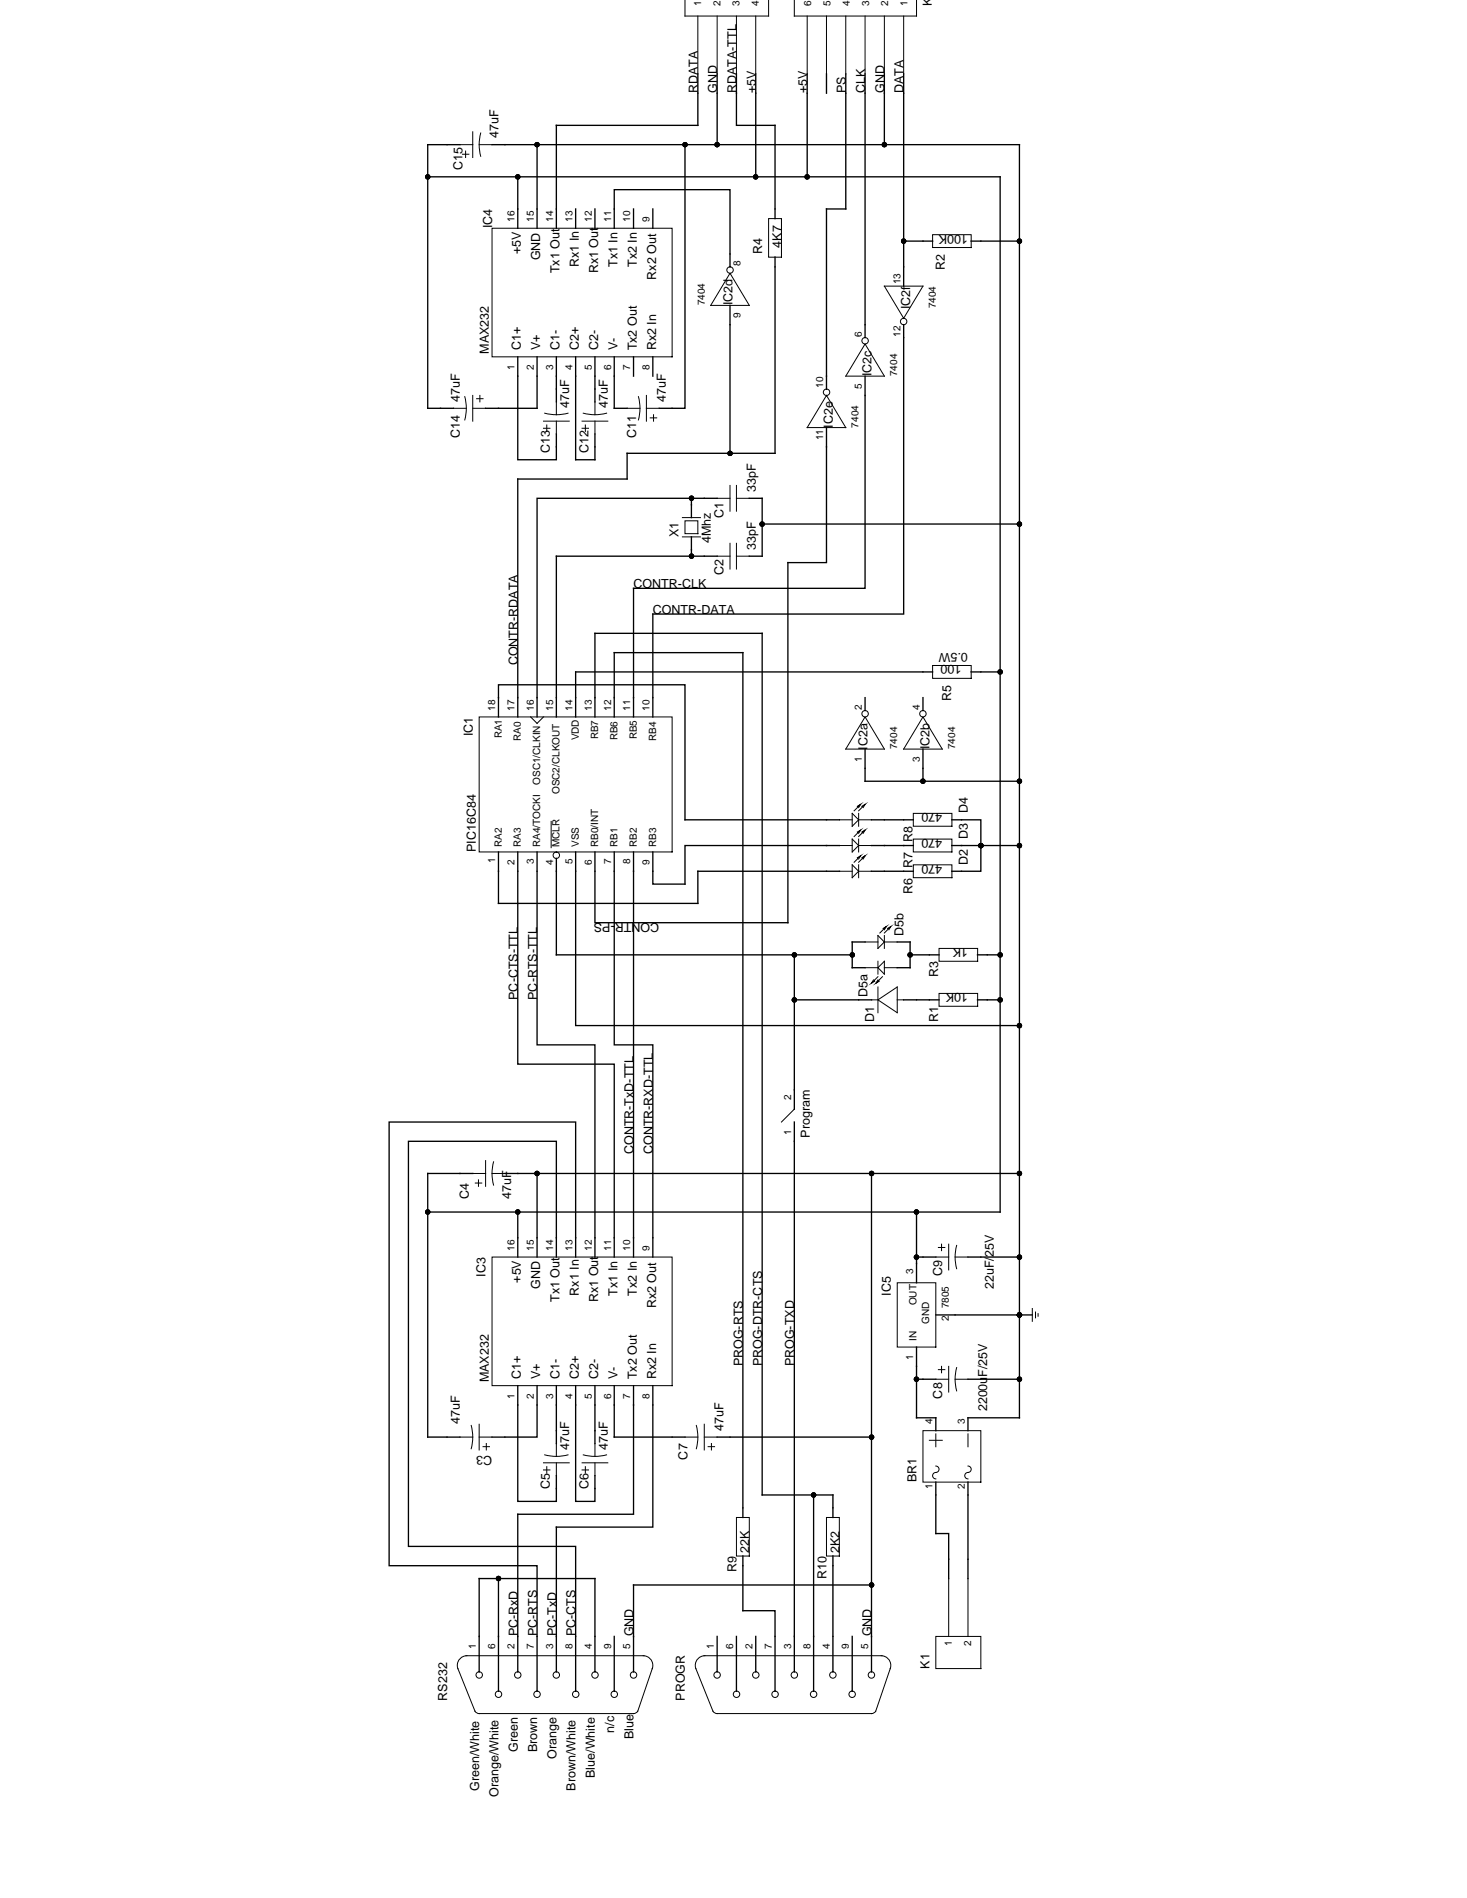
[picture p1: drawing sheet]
<svg xmlns="http://www.w3.org/2000/svg" width="216mm" height="279mm" viewBox="0 0 216 279" stroke-linecap="round" stroke-linejoin="round" font-family="sans-serif">
<g fill="none" stroke="#000" stroke-width=".15">
<path d="M100.8 0v2.4h12.3v-2.4M116.9 0v2.4h18v-2.4M69.6 19.4v3.8M70.7 19.6a6.6 6.6 0 0 0 0 3.4M102.7 2.4v8.5M105.5 2.4v8.5M108.4 2.4v8.5M111.2 2.4v8.5M118.8 2.4v8.5M121.6 2.4v8.5M124.5 2.4v8.5M127.3 2.4v8.5"/>
<path d="M130.2 2.4v8.5M133 2.4v8.5M67.7 21.3h1.9M68.1 22.7h.9M68.5 22.2v1M70.5 21.3h1.9M72.4 33.6h26.5v18.9h-26.5zM113.1 32.2h1.9v5.7h-1.9zM137.3 34.5h5.6v1.9h-5.6zM68.4 58.4a6.6 6.6 0 0 1 0 3.4M69.6 58.2v3.8M70.1 58.7h1"/>
<path d="M70.6 58.2v1M81.9 59.2v1.8M87.6 59.2v1.8M94 58.4a6.6 6.6 0 0 1 0 3.4M95.1 58.2v3.8M107.4 40.2l2.9 4.8h-5.7zM121.6 58.2l2.9 4.7h-5.7zM127.3 50.6l2.9 4.8h-5.7zM130.2 42.1h5.6l-2.8 4.8zM66.7 60.1h1.9M69.6 60.1h1.9M80 62h3.8"/>
<path d="M80 63h.9M80.2 60.8a6.6 6.6 0 0 0 3.4 0M80.5 62.6v.9M81.9 62v1.9M85.7 62h3.8M85.7 63h.9M85.8 60.8a6.6 6.6 0 0 0 3.5 0M86.1 62.6v.9M87.6 62v1.9M92.3 60.1h1.9M95.1 60.1h1.9M95.7 61.5h.9"/>
<path d="M96.2 61v1M100.4 79h2.7M100.4 76.2h2.7M100.8 76.7h1.9v1.9h-1.9zM105.5 73.4h1.9M107.4 71.5v3.7M107.4 80v3.8M108.4 73.4h1.9M108.4 71.5v3.7M108.4 80v3.8M105.5 81.9h1.9M108.4 81.9h1.9"/>
<path d="M137.3 98h5.6v1.9h-5.6zM70.5 105.5h28.4v19.9h-28.4zM78.1 105.5l.9 1 1-1M125.4 119.7l1 1-1 .9zM126.2 118.7l.5-.3-1 1M126.4 119.7v1.9M126.7 118.4l-.3 .5M126.8 118.7l.5-.3-.9 1M127.3 105.5l2.9 4.8h-5.7zM127.3 118.4l-.3 .5M134.4 119.7h5.7v1.9h-5.7zM135.8 105.5l2.9 4.8h-5.7z"/>
<path d="M81.1 120.9v3.9M123.5 124.5h1.9M123.5 120.7h1.9M123.5 128.3h1.9M125.4 123.5l1 1-1 .9zM125.4 127.3l1 1-1 .9zM126.2 122.5l.5-.3-1 .9M126.2 126.3l.5-.3-1 .9M126.4 123.5v1.9M126.4 127.3v1.9M126.4 124.5h1.9M126.4 120.7h1.9"/>
<path d="M126.4 128.3h1.9M126.7 122.2l-.3 .5M126.7 126l-.3 .5M126.8 122.5l.5-.3-.9 .9M126.8 126.3l.5-.3-.9 .9M127.3 138.7h1.9M127.3 122.2l-.3 .5M127.3 126l-.3 .5M129.2 137.7l1 1-1 .9zM130 136.7l.4-.3-.9 .9M130.2 137.7v1.9M130.2 138.7h1.8"/>
<path d="M130.4 136.4l-.2 .5M130.6 136.7l.5-.3-.9 .9M131.1 136.4l-.3 .5M134.4 123.5h5.7v1.9h-5.7zM134.4 127.3h5.7v1.9h-5.7zM138.2 139.6h5.7v1.9h-5.7zM127.3 142.5h1.9M128.3 147.2h.9M128.5 144.3l-.2 .4M129.2 143.8l-.9 .9 .4-.3M129.2 141.5v1.9M129.2 145.3v3.8"/>
<path d="M129.2 144.3l-.3 .4M129.2 147.2l2.8-1.9v3.8zM129.2 142.5l1-1v1.9zM129.9 143.8l-1 .9 .5-.3M130.2 142.5h1.8M132 147.2h1M138.2 146.2h5.7v1.9h-5.7zM69.6 172.7h1.9M70 174.2h.9M70.4 173.7v.9M71.5 170.8v3.8M72.4 172.7h1.9"/>
<path d="M72.6 171a6.6 6.6 0 0 0 0 3.5M116.9 163.3l-1.9 1.9M72.4 185h26.5v19h-26.5zM132 188.8h5.7v9.5h-5.7zM137.7 185h1.9M138.1 183.6h1M138.6 183.2v.9M139.6 183.2v3.7M140.6 185h1.9M140.8 183.3a6.6 6.6 0 0 0 0 3.5M151.9 192.6v1.9M152.4 193.1v.9"/>
<path d="M152.8 193.4v.4M67.7 211.6h1.9M69.3 209.8a6.6 6.6 0 0 1 0 3.5M70.5 211.6h1.9M70.5 209.7v3.7M71.1 213h.9M71.6 212.5v.9M80 215.3h3.8M80 216.4h.9M80.2 214.2a6.6 6.6 0 0 0 3.4 0M80.5 215.9v1M81.9 212.5v1.9"/>
<path d="M81.9 215.3v1.9M85.7 215.3h3.8M85.7 216.4h.9M85.8 214.2a6.6 6.6 0 0 0 3.5 0M86.1 215.9v1M87.6 212.5v1.9M87.6 215.3v1.9M100.8 211.6h1.9M102.5 209.8a6.6 6.6 0 0 1 0 3.5M103.6 209.7v3.7M103.6 211.6h1.9M104.2 213h1"/>
<path d="M104.7 212.5v.9M135.8 210.6h8.6v7.6h-8.6zM136.8 212h1.9M137.7 215.8a.47 .47 0 0 1 .5 .5 .47 .47 0 0 1-.5 .5 .47 .47 0 0 0-.4 .4 .47 .47 0 0 0 .4 .5M137.7 211.1v1.9M137.7 203h1.9M138.1 201.6h1M138.6 201.1v1M139.6 201.1v3.8M140.6 203h1.9M140.8 201.3a6.6 6.6 0 0 0 0 3.4M142.5 215.8a.47 .47 0 0 1 .4 .5 .47 .47 0 0 1-.4 .5 .47 .47 0 0 0-.5 .4 .47 .47 0 0 0 .5 .5"/>
<path d="M142.5 211.1v1.9M108.4 223.4h1.9v5.7h-1.9zM121.6 223.4h1.9v5.7h-1.9zM139.6 232.4v8.5M142.5 232.4v8.5M68.6 243.7h26.2M68.7 243.7a1.42 1.42 0 0 0-1.3 1.9l2.5 6.3M94.7 243.7a1.42 1.42 0 0 1 1.3 1.9M96 245.6l-2.1 6.3-.4 .3-23 .1-.4-.2-.2-.2M103.6 243.7h26.2M103.7 243.7a1.42 1.42 0 0 0-1.3 1.9l2.5 6.3M129.7 243.7a1.42 1.42 0 0 1 1.3 1.9"/>
<path d="M131 245.6l-2.1 6.3-.4 .3-23 .1-.4-.2-.2-.2M137.7 240.9h6.7v4.7h-6.7z"/>
<circle cx="107.4" cy="39.8" r=".47"/>
<circle cx="121.6" cy="57.7" r=".47"/>
<circle cx="127.3" cy="50.2" r=".47"/>
<circle cx="133" cy="47.3" r=".47"/>
<circle cx="127.3" cy="105.1" r=".47"/>
<circle cx="135.8" cy="105.1" r=".47"/>
<circle cx="81.9" cy="125.9" r=".47"/>
<circle cx="70.5" cy="246.6" r=".47"/>
<circle cx="73.4" cy="249.4" r=".47"/>
<circle cx="76.2" cy="246.6" r=".47"/>
<circle cx="79" cy="249.4" r=".47"/>
<circle cx="81.9" cy="246.6" r=".47"/>
<circle cx="84.7" cy="249.4" r=".47"/>
<circle cx="87.6" cy="246.6" r=".47"/>
<circle cx="90.4" cy="249.4" r=".47"/>
<circle cx="93.2" cy="246.6" r=".47"/>
<circle cx="105.5" cy="246.6" r=".47"/>
<circle cx="108.4" cy="249.4" r=".47"/>
<circle cx="111.2" cy="246.6" r=".47"/>
<circle cx="114.1" cy="249.4" r=".47"/>
<circle cx="116.9" cy="246.6" r=".47"/>
<circle cx="119.7" cy="249.4" r=".47"/>
<circle cx="122.6" cy="246.6" r=".47"/>
<circle cx="125.4" cy="249.4" r=".47"/>
<circle cx="128.2" cy="246.6" r=".47"/>
</g>
<g fill="none" stroke="#000" stroke-width=".2">
<path d="M102.7 10.9v7.6h-20.8v15.1M105.5 10.9v10.4M108.4 10.9v7.6h5.7v13.7M111.2 10.9v15.1M118.8 10.9v15.1M121.6 10.9v2.8M124.5 10.9v19.9h-2.9v26.5M127.3 10.9v38.8M130.2 10.9v10.4M133 10.9v31.2M62.9 26h84.3v152.4h-84.3M67.7 21.3h-4.8v38.8h3.8"/>
<path d="M72.4 21.3h77.6v187.4h-7.5v1.9M76.2 26v7.6M79 21.3v12.3M84.7 30.8v2.8M87.6 30.8v2.8M90.4 33.6v-5.7h17v11.4M93.2 30.8v2.8M96.1 30.8v2.8M100.8 21.3v38.8h-3.8M114.1 37.8v28.9h-21.8v3.8h-16.1v35M133 35.5h4.3M142.9 35.5h7.1"/>
<path d="M76.2 52.5v15.2h5.7v-3.8M79 52.5v7.6h-7.5M81.9 52.5v6.7M84.7 52.5v15.2h2.9v-3.8M87.6 52.5v6.7M90.4 52.5v7.6h1.9M93.2 52.5v2.9M96.1 52.5v2.9M107.4 45v21.7M127.3 55.4v31.2h-34.1v18.9M133 47.8v42.6h-36.9v15.1M101.8 73.4v2.8"/>
<path d="M101.8 79v2.9M105.5 73.4h-26.5v32.1M110.3 73.4h1.9v8.5h-1.9M112.2 77.1h37.8M121.6 62.9v19.9h-5.6v53h-28.4v-10.4M105.5 81.9h-23.6v23.6M137.3 98.9h-52.6v6.6M142.9 98.9h4.3M73.4 105.5v-4.7h27.4v19.9h22.7M87.6 105.5v-12.3h24.6v126.9h10.4v3.3M90.4 105.5v-9.4h18.9v127.3M127.3 102.7v1.9"/>
<path d="M127.3 110.3v4.7h22.7M135.8 102.7v1.9M135.8 110.3v4.7M73.4 125.4v7.6h29.3v-4.7h20.8M76.2 125.4v31.3h14.2v28.3M79 125.4v28.4h8.6v31.2M81.9 126.4v14.2h43.5M84.7 125.4v25.6h65.3M90.4 125.4v28.4h5.7v31.2M93.2 125.4v59.6M123.5 124.5h-22.7v5.6h-4.7v-4.7M127.3 138.7h-1.9v3.8h1.9"/>
<path d="M128.3 120.7h6.1M128.3 124.5h6.1M128.3 128.3h6.1M132 138.7h1.9v3.8h-1.9M140.1 120.7h4.3v7.6h-4.3M140.1 124.5h9.9M116.9 147.2h11.4M116.9 140.6v22.7M133 147.2h5.2M133.9 140.6h4.3M143.9 147.2h3.3M147.2 140.6h-3.3"/>
<path d="M69.6 172.7h-6.7v38.9h4.8M74.3 172.7h75.7M76.2 178.4v6.6M79 172.7v12.3M116.9 165.2v80.9M128.3 172.7v73.4M134.9 178.4v10.4M81.9 185v-17h-21.8v59.6h24.6v21.3M84.7 185v-19.8h-27.4v65.3h21.7v18.4M134.9 198.3v10.4h2.8v1.9M137.7 185h-2.8M137.7 193.6h14.2"/>
<path d="M150 185h-7.5M76.2 204v17h5.7v-3.8M79 204v7.6h-6.6M81.9 204v8.5M84.7 204v17h2.9v-3.8M87.6 204v8.5M90.4 204v7.6h10.4M93.2 204v18.9h-17v23.2M96.1 204v20.8h-14.2v21.3M105.5 211.6h22.8M134.9 203h2.8M137.7 218.2v7.5h1.9v6.7"/>
<path d="M142.5 203h7.5M142.5 218.2v14.2M73.4 232.4v16.5M109.3 229v8.1h4.8v11.8M119.7 220.1v28.8M122.6 229v17.1M128.3 233.3h-35.1v12.8M70.5 246.1v-13.7h17.1v13.7M90.4 240.9v8M105.5 240.9v5.2M108.4 240.9v8M111.2 240.9v5.2"/>
<path d="M125.4 240.9v8"/>
</g>
<g fill="#000">
<circle cx="62.9" cy="26" r=".39"/>
<circle cx="76.2" cy="26" r=".39"/>
<circle cx="79" cy="21.3" r=".39"/>
<circle cx="100.8" cy="21.3" r=".39"/>
<circle cx="105.5" cy="21.3" r=".39"/>
<circle cx="111.2" cy="26" r=".39"/>
<circle cx="118.8" cy="26" r=".39"/>
<circle cx="130.2" cy="21.3" r=".39"/>
<circle cx="133" cy="35.5" r=".39"/>
<circle cx="150" cy="35.5" r=".39"/>
<circle cx="101.8" cy="73.3" r=".39"/>
<circle cx="107.4" cy="66.7" r=".39"/>
<circle cx="112.2" cy="77.2" r=".39"/>
<circle cx="150" cy="77.2" r=".39"/>
<circle cx="101.8" cy="81.9" r=".39"/>
<circle cx="147.2" cy="98.9" r=".39"/>
<circle cx="135.8" cy="115" r=".39"/>
<circle cx="150" cy="115" r=".39"/>
<circle cx="144.4" cy="124.5" r=".39"/>
<circle cx="150" cy="124.5" r=".39"/>
<circle cx="116.9" cy="140.6" r=".39"/>
<circle cx="116.9" cy="147.2" r=".39"/>
<circle cx="125.4" cy="140.6" r=".39"/>
<circle cx="133.9" cy="140.6" r=".39"/>
<circle cx="147.2" cy="140.6" r=".39"/>
<circle cx="147.2" cy="147.2" r=".39"/>
<circle cx="150" cy="151" r=".39"/>
<circle cx="62.9" cy="178.4" r=".39"/>
<circle cx="76.2" cy="178.4" r=".39"/>
<circle cx="79" cy="172.7" r=".39"/>
<circle cx="128.3" cy="172.7" r=".39"/>
<circle cx="134.9" cy="178.4" r=".39"/>
<circle cx="150" cy="172.7" r=".39"/>
<circle cx="134.9" cy="185.1" r=".39"/>
<circle cx="150" cy="193.6" r=".39"/>
<circle cx="150" cy="185.1" r=".39"/>
<circle cx="128.3" cy="211.6" r=".39"/>
<circle cx="134.9" cy="203" r=".39"/>
<circle cx="150" cy="203" r=".39"/>
<circle cx="73.4" cy="232.4" r=".39"/>
<circle cx="119.7" cy="220.1" r=".39"/>
<circle cx="128.3" cy="233.3" r=".39"/>
</g>
<g font-size="1.8">
<text x="137.1" y=".8" transform="rotate(-90 137.1 .8)">K</text>
<text x="102.7" y="13.7" transform="rotate(-90 102.7 13.7)">RDATA</text>
<text x="105.5" y="13.7" transform="rotate(-90 105.5 13.7)">GND</text>
<text x="108.4" y="13.7" transform="rotate(-90 108.4 13.7)">RDATA-TTL</text>
<text x="111.2" y="13.7" transform="rotate(-90 111.2 13.7)">+5V</text>
<text x="118.8" y="13.7" transform="rotate(-90 118.8 13.7)">+5V</text>
<text x="124.5" y="13.7" transform="rotate(-90 124.5 13.7)">PS</text>
<text x="127.3" y="13.7" transform="rotate(-90 127.3 13.7)">CLK</text>
<text x="130.2" y="13.7" transform="rotate(-90 130.2 13.7)">GND</text>
<text x="133" y="13.7" transform="rotate(-90 133 13.7)">DATA</text>
<text x="73.4" y="20.3" transform="rotate(-90 73.4 20.3)">47uF</text>
<text x="68" y="25.1" transform="rotate(-90 68 25.1)">C15</text>
<text x="72.4" y="33.6" transform="rotate(-90 72.4 33.6)">IC4</text>
<text x="142.5" y="34.5" transform="rotate(-180 142.5 34.5)">100K</text>
<text x="76.7" y="37.4" transform="rotate(-90 76.7 37.4)">+5V</text>
<text x="79.5" y="38.3" transform="rotate(-90 79.5 38.3)">GND</text>
<text x="82.4" y="40.2" transform="rotate(-90 82.4 40.2)">Tx1 Out</text>
<text x="85.2" y="39.3" transform="rotate(-90 85.2 39.3)">Rx1 In</text>
<text x="88" y="40.2" transform="rotate(-90 88 40.2)">Rx1 Out</text>
<text x="90.9" y="39.3" transform="rotate(-90 90.9 39.3)">Tx1 In</text>
<text x="93.7" y="39.3" transform="rotate(-90 93.7 39.3)">Tx2 In</text>
<text x="96.6" y="41.2" transform="rotate(-90 96.6 41.2)">Rx2 Out</text>
<text x="112.2" y="37.4" transform="rotate(-90 112.2 37.4)">R4</text>
<text x="115" y="36.4" transform="rotate(-90 115 36.4)">4K7</text>
<text x="139" y="39.7" transform="rotate(-90 139 39.7)">R2</text>
<text x="107.8" y="45" transform="rotate(-90 107.8 45)">IC2d</text>
<text x="133.9" y="45.5" transform="rotate(-90 133.9 45.5)">IC2f</text>
<text x="71.9" y="52.1" transform="rotate(-90 71.9 52.1)">MAX232</text>
<text x="76.7" y="51.6" transform="rotate(-90 76.7 51.6)">C1+</text>
<text x="79.5" y="51.6" transform="rotate(-90 79.5 51.6)">V+</text>
<text x="82.4" y="51.6" transform="rotate(-90 82.4 51.6)">C1-</text>
<text x="85.2" y="51.6" transform="rotate(-90 85.2 51.6)">C2+</text>
<text x="88" y="51.6" transform="rotate(-90 88 51.6)">C2-</text>
<text x="90.9" y="51.6" transform="rotate(-90 90.9 51.6)">V-</text>
<text x="93.7" y="51.6" transform="rotate(-90 93.7 51.6)">Tx2 Out</text>
<text x="96.6" y="51.6" transform="rotate(-90 96.6 51.6)">Rx2 In</text>
<text x="67.7" y="59.2" transform="rotate(-90 67.7 59.2)">47uF</text>
<text x="98" y="59.2" transform="rotate(-90 98 59.2)">47uF</text>
<text x="128.3" y="55.4" transform="rotate(-90 128.3 55.4)">IC2c</text>
<text x="67.7" y="64.4" transform="rotate(-90 67.7 64.4)">C14</text>
<text x="83.8" y="60.1" transform="rotate(-90 83.8 60.1)">47uF</text>
<text x="89.5" y="60.1" transform="rotate(-90 89.5 60.1)">47uF</text>
<text x="93.6" y="64.4" transform="rotate(-90 93.6 64.4)">C11</text>
<text x="122.6" y="62.9" transform="rotate(-90 122.6 62.9)">IC2e</text>
<text x="80.9" y="66.7" transform="rotate(-90 80.9 66.7)">C13</text>
<text x="86.6" y="66.7" transform="rotate(-90 86.6 66.7)">C12</text>
<text x="106.5" y="76.2" transform="rotate(-90 106.5 76.2)">C1</text>
<text x="111.2" y="72.4" transform="rotate(-90 111.2 72.4)">33pF</text>
<text x="99.9" y="79" transform="rotate(-90 99.9 79)">X1</text>
<text x="104.6" y="80" transform="rotate(-90 104.6 80)">4Mhz</text>
<text x="111.2" y="80.9" transform="rotate(-90 111.2 80.9)">33pF</text>
<text x="93.2" y="86.6">CONTR-CLK</text>
<text x="106.5" y="84.7" transform="rotate(-90 106.5 84.7)">C2</text>
<text x="96.1" y="90.4">CONTR-DATA</text>
<text x="76.2" y="98" transform="rotate(-90 76.2 98)">CONTR-RDATA</text>
<text x="141.5" y="98" transform="rotate(-180 141.5 98)">100</text>
<text x="142.5" y="96.1" transform="rotate(-180 142.5 96.1)">0.5W</text>
<text x="140" y="103.2" transform="rotate(-90 140 103.2)">R5</text>
<text x="69.6" y="108.4" transform="rotate(-90 69.6 108.4)">IC1</text>
<text x="127.7" y="110.4" transform="rotate(-90 127.7 110.4)">IC2a</text>
<text x="136.8" y="110.3" transform="rotate(-90 136.8 110.3)">IC2b</text>
<text x="138.7" y="119.7" transform="rotate(-180 138.7 119.7)">470</text>
<text x="142.5" y="119.7" transform="rotate(-90 142.5 119.7)">D4</text>
<text x="70" y="125.4" transform="rotate(-90 70 125.4)">PIC16C84</text>
<text x="134.3" y="124" transform="rotate(-90 134.3 124)">R8</text>
<text x="138.7" y="123.5" transform="rotate(-180 138.7 123.5)">470</text>
<text x="142.5" y="123.5" transform="rotate(-90 142.5 123.5)">D3</text>
<text x="134.3" y="131.6" transform="rotate(-90 134.3 131.6)">R6</text>
<text x="134.3" y="127.8" transform="rotate(-90 134.3 127.8)">R7</text>
<text x="138.7" y="127.3" transform="rotate(-180 138.7 127.3)">470</text>
<text x="142.5" y="127.3" transform="rotate(-90 142.5 127.3)">D2</text>
<text x="97" y="135.8" transform="rotate(-180 97 135.8)">CONTR-PS</text>
<text x="133" y="137.7" transform="rotate(-90 133 137.7)">D5b</text>
<text x="138.1" y="143.9" transform="rotate(-90 138.1 143.9)">R3</text>
<text x="142.5" y="139.6" transform="rotate(-180 142.5 139.6)">1K</text>
<text x="76.2" y="147.2" transform="rotate(-90 76.2 147.2)">PC-CTS-TTL</text>
<text x="79" y="147.2" transform="rotate(-90 79 147.2)">PC-RTS-TTL</text>
<text x="127.7" y="146.8" transform="rotate(-90 127.7 146.8)">D5a</text>
<text x="142.5" y="146.2" transform="rotate(-180 142.5 146.2)">10K</text>
<text x="128.6" y="150.5" transform="rotate(-90 128.6 150.5)">D1</text>
<text x="138.1" y="150.5" transform="rotate(-90 138.1 150.5)">R1</text>
<text x="119.2" y="167.5" transform="rotate(-90 119.2 167.5)">Program</text>
<text x="93.2" y="169.9" transform="rotate(-90 93.2 169.9)">CONTR-TxD-TTL</text>
<text x="96.1" y="169.9" transform="rotate(-90 96.1 169.9)">CONTR-RXD-TTL</text>
<text x="69" y="176.5" transform="rotate(-90 69 176.5)">C4</text>
<text x="75.3" y="176.5" transform="rotate(-90 75.3 176.5)">47uF</text>
<text x="71.5" y="187.9" transform="rotate(-90 71.5 187.9)">IC3</text>
<text x="76.7" y="188.8" transform="rotate(-90 76.7 188.8)">+5V</text>
<text x="79.5" y="189.8" transform="rotate(-90 79.5 189.8)">GND</text>
<text x="82.4" y="191.7" transform="rotate(-90 82.4 191.7)">Tx1 Out</text>
<text x="85.2" y="190.7" transform="rotate(-90 85.2 190.7)">Rx1 In</text>
<text x="88" y="191.7" transform="rotate(-90 88 191.7)">Rx1 Out</text>
<text x="90.9" y="190.7" transform="rotate(-90 90.9 190.7)">Tx1 In</text>
<text x="93.7" y="190.7" transform="rotate(-90 93.7 190.7)">Tx2 In</text>
<text x="131.1" y="190.8" transform="rotate(-90 131.1 190.8)">IC5</text>
<text x="138.7" y="187.9" transform="rotate(-90 138.7 187.9)">C9</text>
<text x="146.2" y="189.8" transform="rotate(-90 146.2 189.8)">22uF/25V</text>
<text x="96.6" y="192.6" transform="rotate(-90 96.6 192.6)">Rx2 Out</text>
<text x="71.9" y="203.5" transform="rotate(-90 71.9 203.5)">MAX232</text>
<text x="76.7" y="203" transform="rotate(-90 76.7 203)">C1+</text>
<text x="79.5" y="203" transform="rotate(-90 79.5 203)">V+</text>
<text x="82.4" y="203" transform="rotate(-90 82.4 203)">C1-</text>
<text x="85.2" y="203" transform="rotate(-90 85.2 203)">C2+</text>
<text x="88" y="203" transform="rotate(-90 88 203)">C2-</text>
<text x="90.9" y="203" transform="rotate(-90 90.9 203)">V-</text>
<text x="93.7" y="203" transform="rotate(-90 93.7 203)">Tx2 Out</text>
<text x="96.6" y="203" transform="rotate(-90 96.6 203)">Rx2 In</text>
<text x="109.3" y="201.1" transform="rotate(-90 109.3 201.1)">PROG-RTS</text>
<text x="112.2" y="201.1" transform="rotate(-90 112.2 201.1)">PROG-DTR-CTS</text>
<text x="116.9" y="201.1" transform="rotate(-90 116.9 201.1)">PROG-TXD</text>
<text x="67.7" y="209.7" transform="rotate(-90 67.7 209.7)">47uF</text>
<text x="138.7" y="205.9" transform="rotate(-90 138.7 205.9)">C8</text>
<text x="145.3" y="207.8" transform="rotate(-90 145.3 207.8)">2200uF/25V</text>
<text x="72.4" y="214.4" transform="rotate(-180 72.4 214.4)">C3</text>
<text x="83.8" y="213.4" transform="rotate(-90 83.8 213.4)">47uF</text>
<text x="89.5" y="213.4" transform="rotate(-90 89.5 213.4)">47uF</text>
<text x="101.2" y="214.9" transform="rotate(-90 101.2 214.9)">C7</text>
<text x="106.5" y="210.6" transform="rotate(-90 106.5 210.6)">47uF</text>
<text x="80.9" y="219.1" transform="rotate(-90 80.9 219.1)">C5</text>
<text x="86.6" y="219.1" transform="rotate(-90 86.6 219.1)">C6</text>
<text x="134.9" y="218.2" transform="rotate(-90 134.9 218.2)">BR1</text>
<text x="108.4" y="231.4" transform="rotate(-90 108.4 231.4)">R9</text>
<text x="110.3" y="228.6" transform="rotate(-90 110.3 228.6)">22K</text>
<text x="121.6" y="232.4" transform="rotate(-90 121.6 232.4)">R10</text>
<text x="123.5" y="228.6" transform="rotate(-90 123.5 228.6)">2K2</text>
<text x="76.2" y="240.9" transform="rotate(-90 76.2 240.9)">PC-RxD</text>
<text x="79" y="240.9" transform="rotate(-90 79 240.9)">PC-RTS</text>
<text x="81.9" y="240.9" transform="rotate(-90 81.9 240.9)">PC-TxD</text>
<text x="84.7" y="240.9" transform="rotate(-90 84.7 240.9)">PC-CTS</text>
<text x="93.2" y="240.9" transform="rotate(-90 93.2 240.9)">GND</text>
<text x="128.3" y="240.9" transform="rotate(-90 128.3 240.9)">GND</text>
<text x="136.8" y="245.6" transform="rotate(-90 136.8 245.6)">K1</text>
<text x="65.8" y="250.4" transform="rotate(-90 65.8 250.4)">RS232</text>
<text x="100.8" y="250.4" transform="rotate(-90 100.8 250.4)">PROGR</text>
<text x="76.2" y="257.9" transform="rotate(-90 76.2 257.9)">Green</text>
<text x="79" y="257.9" transform="rotate(-90 79 257.9)">Brown</text>
<text x="90.4" y="255.1" transform="rotate(-90 90.4 255.1)">n/c</text>
<text x="93.2" y="256" transform="rotate(-90 93.2 256)">Blue</text>
<text x="70.5" y="263.6" transform="rotate(-90 70.5 263.6)">Green/White</text>
<text x="81.9" y="258.9" transform="rotate(-90 81.9 258.9)">Orange</text>
<text x="84.7" y="263.6" transform="rotate(-90 84.7 263.6)">Brown/White</text>
<text x="87.6" y="261.7" transform="rotate(-90 87.6 261.7)">Blue/White</text>
<text x="73.4" y="264.6" transform="rotate(-90 73.4 264.6)">Orange/White</text>
</g>
<g font-size="1.5">
<text x="103.2" y=".8" transform="rotate(-90 103.2 .8)">1</text>
<text x="106" y=".8" transform="rotate(-90 106 .8)">2</text>
<text x="108.9" y=".8" transform="rotate(-90 108.9 .8)">3</text>
<text x="111.7" y=".8" transform="rotate(-90 111.7 .8)">4</text>
<text x="119.4" y=".8" transform="rotate(-90 119.4 .8)">6</text>
<text x="122.2" y=".8" transform="rotate(-90 122.2 .8)">5</text>
<text x="125.1" y=".8" transform="rotate(-90 125.1 .8)">4</text>
<text x="127.9" y=".8" transform="rotate(-90 127.9 .8)">3</text>
<text x="130.7" y=".8" transform="rotate(-90 130.7 .8)">2</text>
<text x="133.6" y=".8" transform="rotate(-90 133.6 .8)">1</text>
<text x="75.7" y="32.7" transform="rotate(-90 75.7 32.7)">16</text>
<text x="78.6" y="32.7" transform="rotate(-90 78.6 32.7)">15</text>
<text x="81.4" y="32.7" transform="rotate(-90 81.4 32.7)">14</text>
<text x="84.2" y="32.7" transform="rotate(-90 84.2 32.7)">13</text>
<text x="87.1" y="32.7" transform="rotate(-90 87.1 32.7)">12</text>
<text x="89.9" y="32.7" transform="rotate(-90 89.9 32.7)">11</text>
<text x="92.8" y="32.7" transform="rotate(-90 92.8 32.7)">10</text>
<text x="95.6" y="32.7" transform="rotate(-90 95.6 32.7)">9</text>
<text x="109" y="39.1" transform="rotate(-90 109 39.1)">8</text>
<text x="132.5" y="41.9" transform="rotate(-90 132.5 41.9)">13</text>
<text x="103.8" y="45" transform="rotate(-90 103.8 45)">7404</text>
<text x="109" y="46.9" transform="rotate(-90 109 46.9)">9</text>
<text x="137.7" y="45.4" transform="rotate(-90 137.7 45.4)">7404</text>
<text x="126.8" y="49.5" transform="rotate(-90 126.8 49.5)">6</text>
<text x="132.5" y="49.6" transform="rotate(-90 132.5 49.6)">12</text>
<text x="75.7" y="54.4" transform="rotate(-90 75.7 54.4)">1</text>
<text x="78.6" y="54.4" transform="rotate(-90 78.6 54.4)">2</text>
<text x="81.4" y="54.4" transform="rotate(-90 81.4 54.4)">3</text>
<text x="84.2" y="54.4" transform="rotate(-90 84.2 54.4)">4</text>
<text x="87.1" y="54.4" transform="rotate(-90 87.1 54.4)">5</text>
<text x="89.9" y="54.4" transform="rotate(-90 89.9 54.4)">6</text>
<text x="92.8" y="54.4" transform="rotate(-90 92.8 54.4)">7</text>
<text x="95.6" y="54.4" transform="rotate(-90 95.6 54.4)">8</text>
<text x="121.2" y="57.1" transform="rotate(-90 121.2 57.1)">10</text>
<text x="126.8" y="57.3" transform="rotate(-90 126.8 57.3)">5</text>
<text x="132" y="55.4" transform="rotate(-90 132 55.4)">7404</text>
<text x="121.2" y="64.8" transform="rotate(-90 121.2 64.8)">11</text>
<text x="126.4" y="62.9" transform="rotate(-90 126.4 62.9)">7404</text>
<text x="72.9" y="104.6" transform="rotate(-90 72.9 104.6)">18</text>
<text x="75.7" y="104.6" transform="rotate(-90 75.7 104.6)">17</text>
<text x="78.6" y="104.6" transform="rotate(-90 78.6 104.6)">16</text>
<text x="81.4" y="104.6" transform="rotate(-90 81.4 104.6)">15</text>
<text x="84.2" y="104.6" transform="rotate(-90 84.2 104.6)">14</text>
<text x="87.1" y="104.6" transform="rotate(-90 87.1 104.6)">13</text>
<text x="89.9" y="104.6" transform="rotate(-90 89.9 104.6)">12</text>
<text x="92.8" y="104.6" transform="rotate(-90 92.8 104.6)">11</text>
<text x="95.6" y="104.6" transform="rotate(-90 95.6 104.6)">10</text>
<text x="126.8" y="104.4" transform="rotate(-90 126.8 104.4)">2</text>
<text x="135.4" y="104.4" transform="rotate(-90 135.4 104.4)">4</text>
<text x="73.8" y="108.7" transform="rotate(-90 73.8 108.7)">RA1</text>
<text x="76.7" y="109.1" transform="rotate(-90 76.7 109.1)">RA0</text>
<text x="85.2" y="109" transform="rotate(-90 85.2 109)">VDD</text>
<text x="88" y="108.9" transform="rotate(-90 88 108.9)">RB7</text>
<text x="90.9" y="109" transform="rotate(-90 90.9 109)">RB6</text>
<text x="93.7" y="108.9" transform="rotate(-90 93.7 108.9)">RB5</text>
<text x="96.6" y="109.1" transform="rotate(-90 96.6 109.1)">RB4</text>
<text x="126.8" y="112.2" transform="rotate(-90 126.8 112.2)">1</text>
<text x="132" y="110.3" transform="rotate(-90 132 110.3)">7404</text>
<text x="135.4" y="112.2" transform="rotate(-90 135.4 112.2)">3</text>
<text x="140.6" y="110.3" transform="rotate(-90 140.6 110.3)">7404</text>
<text x="79.5" y="115.5" transform="rotate(-90 79.5 115.5)">OSC1/CLKIN</text>
<text x="82.4" y="116.9" transform="rotate(-90 82.4 116.9)">OSC2/CLKOUT</text>
<text x="73.8" y="124.7" transform="rotate(-90 73.8 124.7)">RA2</text>
<text x="76.7" y="124.7" transform="rotate(-90 76.7 124.7)">RA3</text>
<text x="79.5" y="124.7" transform="rotate(-90 79.5 124.7)">RA4/TOCKI</text>
<text x="82.4" y="124.7" transform="rotate(-90 82.4 124.7)">MCLR</text>
<text x="85.2" y="124.7" transform="rotate(-90 85.2 124.7)">VSS</text>
<text x="88" y="124.7" transform="rotate(-90 88 124.7)">RB0/INT</text>
<text x="90.9" y="124.7" transform="rotate(-90 90.9 124.7)">RB1</text>
<text x="93.7" y="124.7" transform="rotate(-90 93.7 124.7)">RB2</text>
<text x="96.6" y="124.7" transform="rotate(-90 96.6 124.7)">RB3</text>
<text x="72.9" y="127" transform="rotate(-90 72.9 127)">1</text>
<text x="75.7" y="127.3" transform="rotate(-90 75.7 127.3)">2</text>
<text x="78.6" y="127.1" transform="rotate(-90 78.6 127.1)">3</text>
<text x="81.4" y="127.3" transform="rotate(-90 81.4 127.3)">4</text>
<text x="84.2" y="127.1" transform="rotate(-90 84.2 127.1)">5</text>
<text x="87.1" y="127.3" transform="rotate(-90 87.1 127.3)">6</text>
<text x="89.9" y="127.1" transform="rotate(-90 89.9 127.1)">7</text>
<text x="92.8" y="127.2" transform="rotate(-90 92.8 127.2)">8</text>
<text x="95.6" y="127.3" transform="rotate(-90 95.6 127.3)">9</text>
<text x="116.4" y="161.9" transform="rotate(-90 116.4 161.9)">2</text>
<text x="116.4" y="167.1" transform="rotate(-90 116.4 167.1)">1</text>
<text x="75.7" y="184.1" transform="rotate(-90 75.7 184.1)">16</text>
<text x="78.6" y="184.1" transform="rotate(-90 78.6 184.1)">15</text>
<text x="81.4" y="184.1" transform="rotate(-90 81.4 184.1)">14</text>
<text x="84.2" y="184.1" transform="rotate(-90 84.2 184.1)">13</text>
<text x="87.1" y="184.1" transform="rotate(-90 87.1 184.1)">12</text>
<text x="89.9" y="184.1" transform="rotate(-90 89.9 184.1)">11</text>
<text x="92.8" y="184.1" transform="rotate(-90 92.8 184.1)">10</text>
<text x="95.6" y="184.1" transform="rotate(-90 95.6 184.1)">9</text>
<text x="134.4" y="187.6" transform="rotate(-90 134.4 187.6)">3</text>
<text x="134.9" y="197.4" transform="rotate(-90 134.9 197.4)">IN</text>
<text x="134.9" y="192.2" transform="rotate(-90 134.9 192.2)">OUT</text>
<text x="136.8" y="194.9" transform="rotate(-90 136.8 194.9)">GND</text>
<text x="139.6" y="194.5" transform="rotate(-90 139.6 194.5)">2</text>
<text x="139.6" y="192.6" transform="rotate(-90 139.6 192.6)">7805</text>
<text x="134.4" y="200.2" transform="rotate(-90 134.4 200.2)">1</text>
<text x="75.7" y="205.9" transform="rotate(-90 75.7 205.9)">1</text>
<text x="78.6" y="205.9" transform="rotate(-90 78.6 205.9)">2</text>
<text x="81.4" y="205.9" transform="rotate(-90 81.4 205.9)">3</text>
<text x="84.2" y="205.9" transform="rotate(-90 84.2 205.9)">4</text>
<text x="87.1" y="205.9" transform="rotate(-90 87.1 205.9)">5</text>
<text x="89.9" y="205.9" transform="rotate(-90 89.9 205.9)">6</text>
<text x="92.8" y="205.9" transform="rotate(-90 92.8 205.9)">7</text>
<text x="95.6" y="205.9" transform="rotate(-90 95.6 205.9)">8</text>
<text x="137.3" y="209.7" transform="rotate(-90 137.3 209.7)">4</text>
<text x="142" y="209.7" transform="rotate(-90 142 209.7)">3</text>
<text x="137.3" y="219.1" transform="rotate(-90 137.3 219.1)">1</text>
<text x="142" y="219.1" transform="rotate(-90 142 219.1)">2</text>
<text x="70" y="242.8" transform="rotate(-90 70 242.8)">1</text>
<text x="72.9" y="242.8" transform="rotate(-90 72.9 242.8)">6</text>
<text x="75.7" y="242.8" transform="rotate(-90 75.7 242.8)">2</text>
<text x="78.6" y="242.8" transform="rotate(-90 78.6 242.8)">7</text>
<text x="81.4" y="242.8" transform="rotate(-90 81.4 242.8)">3</text>
<text x="84.2" y="242.8" transform="rotate(-90 84.2 242.8)">8</text>
<text x="87.1" y="242.8" transform="rotate(-90 87.1 242.8)">4</text>
<text x="89.9" y="242.8" transform="rotate(-90 89.9 242.8)">9</text>
<text x="92.8" y="242.8" transform="rotate(-90 92.8 242.8)">5</text>
<text x="105.1" y="242.8" transform="rotate(-90 105.1 242.8)">1</text>
<text x="107.9" y="242.8" transform="rotate(-90 107.9 242.8)">6</text>
<text x="110.7" y="242.8" transform="rotate(-90 110.7 242.8)">2</text>
<text x="113.6" y="242.8" transform="rotate(-90 113.6 242.8)">7</text>
<text x="116.4" y="242.8" transform="rotate(-90 116.4 242.8)">3</text>
<text x="119.3" y="242.8" transform="rotate(-90 119.3 242.8)">8</text>
<text x="122.1" y="242.8" transform="rotate(-90 122.1 242.8)">4</text>
<text x="124.9" y="242.8" transform="rotate(-90 124.9 242.8)">9</text>
<text x="127.8" y="242.8" transform="rotate(-90 127.8 242.8)">5</text>
<text x="140.1" y="242.3" transform="rotate(-90 140.1 242.3)">1</text>
<text x="142.9" y="242.3" transform="rotate(-90 142.9 242.3)">2</text>
</g>
</svg>
